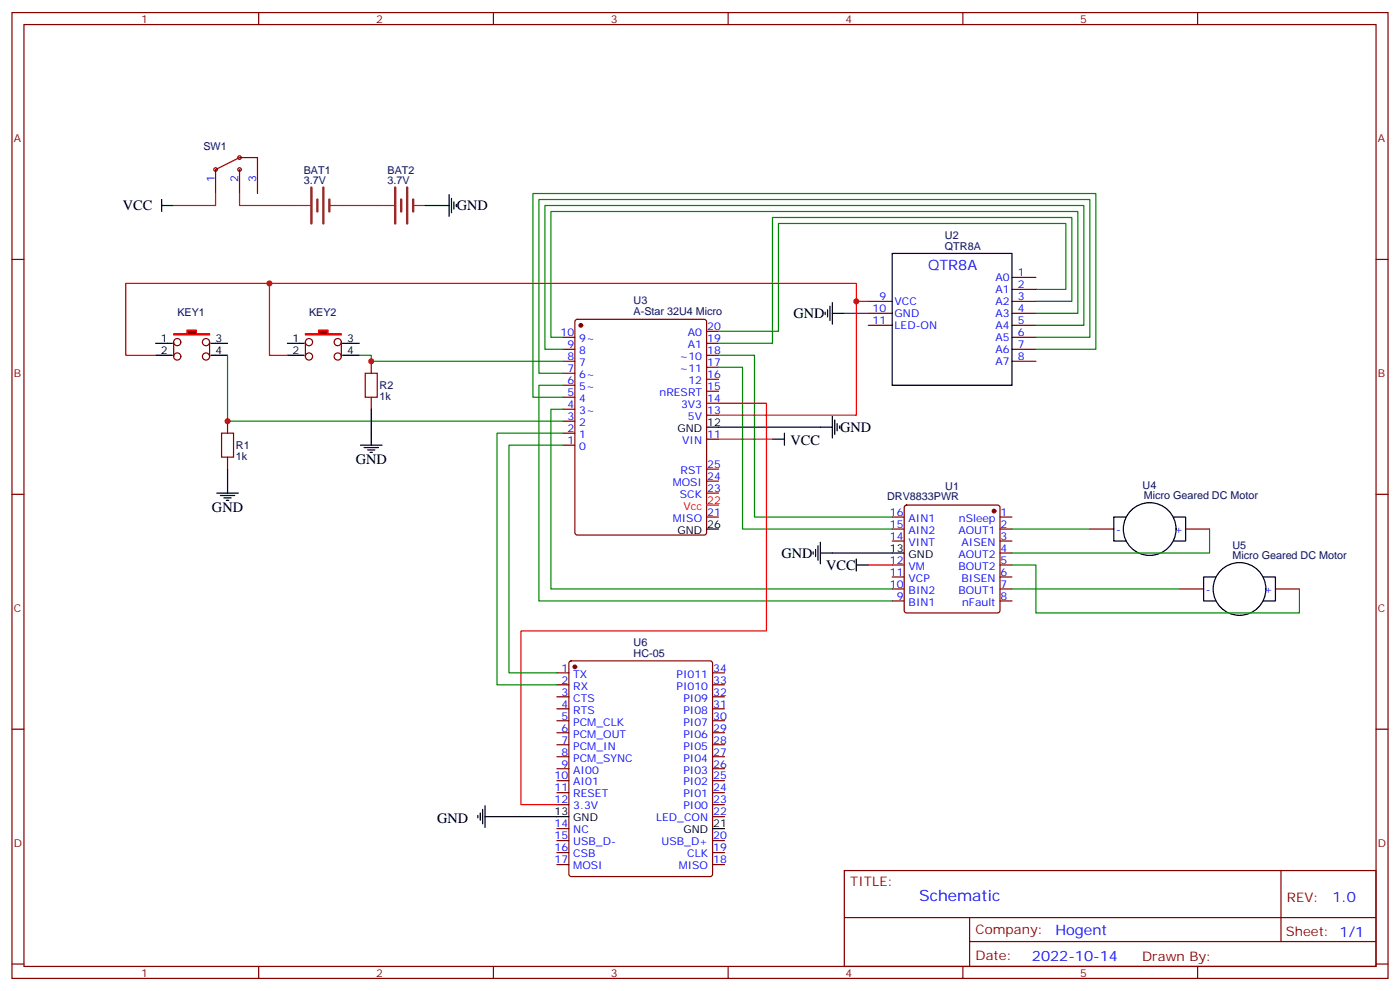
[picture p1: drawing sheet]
<svg xmlns="http://www.w3.org/2000/svg" width="412mm" height="292mm" viewBox="0 0 412 292" stroke-linecap="round" stroke-linejoin="round" font-family="sans-serif">
<g fill="none" stroke="#870000" stroke-width=".35">
<path d="M3.5 3.7h405.4v284.3h-405.4zM7.1 7.2h398.2v277.3h-398.2zM76.2 3.7v3.5M145.3 3.7v3.5M214.5 3.7v3.5M283.6 3.7v3.5M352.8 3.7v3.5M63.5 49.9v7.1M70.6 49.9v7.1M75.8 49.9v7.1M3.5 76.4h3.6M405.3 76.4h3.6"/>
<path d="M165.8 99.3h3.5M169.6 94.2l.4-.2h37.4l.7 .4v62.4l-.4 .7h-37.7l-.6-.4-.1-62.4zM208.1 97.5h3.6M255.8 88.7h7M255.8 92.3h7M255.8 95.8h7M298.1 88.7h7.1M298.1 92.3h7.1M298.1 95.8h7.1M298.1 81.7h7.1M298.1 85.2h7.1M298.1 99.3h7.1"/>
<path d="M165.8 102.8h3.5M165.8 106.4h3.5M165.8 116.9h3.5M165.8 113.4h3.5M165.8 109.9h3.5M208.1 118.7h3.6M208.1 115.2h3.6M208.1 111.7h3.6M208.1 108.1h3.6M208.1 104.6h3.6M208.1 101.1h3.6M298.1 102.8h7.1"/>
<path d="M298.1 106.4h7.1M165.8 131.1h3.5M165.8 127.5h3.5M165.8 124h3.5M165.8 120.5h3.5M208.1 129.3h3.6M208.1 122.2h3.6M208.1 138.1h3.6M3.5 145.5h3.6M208.1 152.2h3.6M208.1 145.2h3.6M208.1 141.6h3.6"/>
<path d="M262.8 152.2h3.5M262.8 155.8h3.5M262.8 159.3h3.5M266.6 148.9l.5-.2h26.8l.5 .2 .2 .5v30.3l-.3 .5-.4 .2h-26.8l-.5-.2-.3-.5v-30.3zM294.6 152.2h3.5M294.6 155.8h3.5M294.6 159.3h3.5M321 155.8h7.1M349.2 155.8h7.1M405.3 145.5h3.6M262.8 166.3h3.5M262.8 169.9h3.5"/>
<path d="M262.8 173.4h3.5M262.8 176.9h3.5M294.6 162.8h3.5M294.6 166.3h3.5M294.6 169.9h3.5M294.6 173.4h3.5M294.6 176.9h3.5M347.5 173.4h7M375.7 173.4h7.1M164 198.1h3.6M167.8 194.8l.5-.2h40.9l.6 .4 .1 62.4-.5 .6-41.1 .1-.7-.5v-62.3zM209.9 198.1h3.5"/>
<path d="M3.5 214.7h3.6M164 201.6h3.6M164 205.1h3.6M164 208.7h3.6M164 212.2h3.6M164 215.7h3.6M164 219.3h3.6M209.9 201.6h3.5M209.9 205.1h3.5M209.9 208.7h3.5M209.9 212.2h3.5M209.9 215.7h3.5"/>
<path d="M209.9 219.3h3.5M405.3 214.7h3.6M164 222.8h3.6M164 226.3h3.6M164 229.8h3.6M164 233.4h3.6M164 236.9h3.6M209.9 222.8h3.5M209.9 226.3h3.5M209.9 229.8h3.5M209.9 233.4h3.5M209.9 236.9h3.5"/>
<path d="M164 243.9h3.6M164 247.5h3.6M164 251h3.6M164 254.5h3.6M209.9 247.5h3.5M209.9 251h3.5M209.9 254.5h3.5M209.9 240.4h3.5M248.7 256.3h156.6v28.2h-156.6zM377.3 256.3v20.9M248.7 270.1h156.5M285.6 277.2h119.6"/>
<path d="M285.6 270.1v14.2M3.5 283.8h3.6M76.2 284.5v3.5M145.3 284.5v3.5M214.5 284.5v3.5M283.6 284.5v3.5M352.8 284.5v3.5M405.3 283.8h3.6"/>
</g>
<g fill="#870000" stroke="#870000" stroke-width=".35">
<circle cx="292.8" cy="150.5" r=".53"/>
<circle cx="171.1" cy="95.8" r=".53"/>
<circle cx="169.3" cy="196.3" r=".53"/>
</g>
<g fill="none" stroke="#000" stroke-width=".35">
<path d="M47.6 58.7v3.6M132.3 57.3v6.4M133 58.4v4.2M133.7 59.4v2.2M47.6 60.5h3.6M125.2 60.5h7.1M134.4 60.1v.8M262.8 74.6h35.3v38.8h-35.3zM243.1 91.9v.7M243.8 91.2v2.1M244.5 90.1v4.3M245.2 89.1v6.3"/>
<path d="M245.2 92.3h3.5M45.9 101.1h3.5M45.9 104.6h3.5M208.1 125.8h37.1M227.5 129.3h3.6M231.1 127.5v3.6M245.2 122.6v6.3M245.9 123.6v4.3M246.6 124.7v2.1M247.3 125.4v.7M208.1 155.8h3.6M241.7 159.6v6.4"/>
<path d="M331.6 152.2h-3.5v7.1h3.5M345.7 152.2h3.5v7.1h-3.5M239.5 162.5v.7M240.2 161.7v2.2M240.9 160.7v4.2M241.7 162.8h24.6M252.2 166.3h3.6M252.2 164.6v3.5M358.1 169.9h-3.6v7h3.6M372.2 169.9h3.5v7h-3.5M141.5 239.4v2.1M142.2 238.3v4.2"/>
<path d="M142.9 237.2v6.4M140.8 240.1v.7M142.9 240.4h24.7M209.9 243.9h3.5"/>
<circle cx="338.7" cy="155.8" r="7.8"/>
<circle cx="365.1" cy="173.4" r="7.8"/>
</g>
<path d="M63.5 57v3.5h-12.3M70.6 57v3.5h15.8M100.5 60.5h10.6M255.8 88.7h-3.6v33.5h-40.5M211.7 118.7h14.1v67h-72.3v51.2h10.5M211.7 129.3h15.8M208.1 148.7h3.6M255.8 166.3h7" fill="none" stroke="#f00" stroke-width=".35"/>
<g fill="none" stroke="#008700" stroke-width=".35">
<path d="M305.2 85.2h8.8v-19.4h-84.7v31.7h-17.6M305.2 88.7h10.5v-24.7h-88.2v37.1h-15.8M305.2 92.3h12.3v-30h-155.2v37h3.5M305.2 95.8h14.1v-35.3h-158.8v42.3h5.3M305.2 99.3h15.8v-40.6h-162.3v51.2h7.1M165.8 113.4h-7.1v63.5h104.1M211.7 104.6h10.5v47.6h40.6M211.7 108.1h7v47.7h44.1M305.2 102.8h17.6v-45.8h-165.8v59.9h8.8M165.8 120.5h-3.5v52.9h100.5M165.8 131.1h-15.9v67h14.1M165.8 127.5h-19.4v74.1h17.6"/>
<path d="M298.1 155.8h22.9M356.3 155.8v7h-58.2M298.1 166.3h7.1v14.1h77.6v-7M298.1 173.4h49.4"/>
</g>
<path d="M248.7 92.3h7.1" fill="none" stroke="#333" stroke-width=".35"/>
<path d="M91.7 55.2v10.6M93.5 58.7v3.6M95.2 55.2v10.6M97 58.7v3.6M116.4 55.2v10.6M118.2 58.7v3.6M119.9 55.2v10.6M121.7 58.7v3.6" fill="none" stroke="#8c2424" stroke-width=".71"/>
<path d="M86.4 60.5h5M97 60.5h3.5M111.1 60.5h5M121.7 60.5h3.5" fill="none" stroke="#8c2424" stroke-width=".35"/>
<g fill="none" stroke="#900" stroke-width=".35">
<path d="M63.5 49.9l7.1-3.5h5.2v3.5"/>
<circle cx="63.5" cy="49.9" r=".53"/>
<circle cx="70.6" cy="46.4" r=".53"/>
<circle cx="70.6" cy="49.9" r=".53"/>
</g>
<path d="M51.2 98.2h3.8v-1h2.9v1h3.8v.4h-10.5z" fill="#870000" stroke="#f00" stroke-width=".35"/>
<g fill="none" stroke="#870000" stroke-width=".35">
<path d="M51.2 100.7v4.3M61.7 100.7v4.3"/>
<circle cx="52.2" cy="105" r="1.06"/>
<circle cx="52.2" cy="100.7" r="1.06"/>
<circle cx="60.7" cy="105" r="1.06"/>
<circle cx="60.7" cy="100.7" r="1.06"/>
</g>
<path d="M49.4 101.1h1.4M49.4 104.6h1.4M62.1 101.1h4.9M62.1 104.6h4.9M84.7 101.1h3.5M84.7 104.6h3.5" fill="none" stroke="#000" stroke-width=".35"/>
<path d="M90 98.2h3.8v-1h2.9v1h3.8v.4h-10.5z" fill="#870000" stroke="#f00" stroke-width=".35"/>
<g fill="none" stroke="#870000" stroke-width=".35">
<path d="M90 100.7v4.3M100.5 100.7v4.3M109.4 106.4v3.5M109.4 116.9v3.6M67 124v3.5M67 134.6v3.5"/>
<circle cx="91" cy="105" r="1.06"/>
<circle cx="91" cy="100.7" r="1.06"/>
<circle cx="99.5" cy="100.7" r="1.06"/>
<circle cx="99.5" cy="105" r="1.06"/>
</g>
<g fill="none" stroke="#000" stroke-width=".35">
<path d="M88.2 101.1h1.4M88.2 104.6h1.4M100.9 101.1h4.9M100.9 104.6h4.9M67 138.1v7.1M106.2 131.1h6.3M107.2 131.8h4.3M108.3 132.5h2.1M109 133.2h.7M109.4 120.5v10.6M63.9 145.2h6.3M64.9 145.9h4.2"/>
<path d="M66 146.6h2.1M66.7 147.3h.7"/>
</g>
<path d="M67 104.6v19.4h98.8M105.8 104.6h3.6v1.8h56.4" fill="none" stroke="#008700" stroke-width=".35"/>
<path d="M79.4 83.4v21.2h5.3M252.2 88.7v-5.3h-215.2v21.2h8.9" fill="none" stroke="#f00" stroke-width=".35"/>
<path d="M107.6 109.9h3.5v7h-3.5zM65.3 127.5h3.5v7.1h-3.5z" fill="none" stroke="#a10000" stroke-width=".35"/>
<g fill="#c00">
<circle cx="252.2" cy="88.7" r=".88"/>
<circle cx="67" cy="124" r=".88"/>
<circle cx="109.4" cy="106.4" r=".88"/>
<circle cx="79.4" cy="83.4" r=".88"/>
</g>
<text font-size="4.6" fill="#00f" x="270.8" y="265.3">Schematic</text>
<g font-size="4.2">
<text x="36.2" y="61.9">VCC</text>
<text x="134.6" y="61.9">GND</text>
<text x="233.7" y="93.7">GND</text>
<text x="232.8" y="131.1">VCC</text>
<text x="247.5" y="127.2">GND</text>
<text x="104.8" y="136.7">GND</text>
<text x="62.4" y="150.8">GND</text>
<text x="230.2" y="164.2">GND</text>
<text x="243.4" y="167.7">VCC</text>
<text x="128.8" y="242.2">GND</text>
</g>
<g font-size="4.2" fill="#00f">
<text x="273.4" y="79.5">QTR8A</text>
<text x="392.5" y="265.6">1.0</text>
<text x="310.9" y="275.1">Hogent</text>
<text x="304" y="282.9">2022-10-14</text>
</g>
<g font-size="3.9" fill="#800">
<text x="250.5" y="260.9">TITLE:</text>
<text x="379.1" y="265.6">REV:</text>
<text x="287.4" y="275.1">Company:</text>
<text x="378.7" y="275.7">Sheet: 1/1</text>
<text x="287.4" y="282.8">Date:</text>
<text x="336.4" y="282.8">Drawn By:</text>
</g>
<g font-size="3.2" fill="#800">
<text x="41.6" y="6.7">1</text>
<text x="110.8" y="6.7">2</text>
<text x="179.9" y="6.7">3</text>
<text x="249.1" y="6.7">4</text>
<text x="318.2" y="6.7">5</text>
<text x="4.1" y="41.8">A</text>
<text x="405.9" y="41.8">A</text>
<text x="4.1" y="110.9">B</text>
<text x="405.9" y="110.9">B</text>
<text x="4.1" y="180.1">C</text>
<text x="405.9" y="180.1">C</text>
<text x="4.1" y="249.2">D</text>
<text x="405.9" y="249.2">D</text>
<text x="41.6" y="287.5">1</text>
<text x="110.8" y="287.5">2</text>
<text x="179.9" y="287.5">3</text>
<text x="249.1" y="287.5">4</text>
<text x="318.2" y="287.5">5</text>
</g>
<g font-size="3.2" fill="#000080">
<text x="59.9" y="44">SW1</text>
<text x="89.5" y="51.2">BAT1</text>
<text x="114.2" y="51.2">BAT2</text>
<text x="89.5" y="54.2">3.7V</text>
<text x="114.2" y="54.2">3.7V</text>
<text x="278.4" y="70.4">U2</text>
<text x="278.4" y="73.6">QTR8A</text>
<text x="186.6" y="89.5">U3</text>
<text x="52.2" y="93">KEY1</text>
<text x="91" y="93">KEY2</text>
<text x="186.6" y="92.6">A-Star 32U4 Micro</text>
<text x="111.8" y="117.7">1k</text>
<text x="111.8" y="114.6">R2</text>
<text x="69.5" y="135.4">1k</text>
<text x="69.5" y="132.2">R1</text>
<text x="336.6" y="143.9">U4</text>
<text x="261.3" y="147.3">DRV8833PWR</text>
<text x="278.4" y="144.2">U1</text>
<text x="336.9" y="146.9">Micro Geared DC Motor</text>
<text x="363" y="161.5">U5</text>
<text x="363" y="164.6">Micro Geared DC Motor</text>
<text x="186.6" y="190.3">U6</text>
<text x="186.6" y="193.5">HC-05</text>
</g>
<g font-size="3.2" fill="#00f">
<text x="63.1" y="53.7" transform="rotate(-90 63.1 53.7)">1</text>
<text x="70.2" y="53.7" transform="rotate(-90 70.2 53.7)">2</text>
<text x="75.5" y="53.7" transform="rotate(-90 75.5 53.7)">3</text>
<text x="293.2" y="82.7">A0</text>
<text x="299.9" y="81.3">1</text>
<text x="259" y="88.4">9</text>
<text x="263.5" y="89.8">VCC</text>
<text x="293.2" y="86.3">A1</text>
<text x="293.2" y="89.8">A2</text>
<text x="299.9" y="84.8">2</text>
<text x="299.9" y="88.4">3</text>
<text x="257" y="91.9">10</text>
<text x="257" y="95.4">11</text>
<text x="263.5" y="93.3">GND</text>
<text x="293.2" y="93.3">A3</text>
<text x="299.9" y="91.9">4</text>
<text x="299.9" y="95.4">5</text>
<text x="165.1" y="99">10</text>
<text x="170.6" y="100.7">9~</text>
<text x="202.6" y="99">A0</text>
<text x="208.3" y="100.7">19</text>
<text x="208.3" y="97.2">20</text>
<text x="263.5" y="96.8">LED-ON</text>
<text x="293.2" y="96.8">A4</text>
<text x="293.2" y="100.4">A5</text>
<text x="299.9" y="99">6</text>
<text x="167.1" y="106">8</text>
<text x="167.1" y="102.5">9</text>
<text x="170.6" y="107.8">7</text>
<text x="170.6" y="104.2">8</text>
<text x="200.2" y="106">~10</text>
<text x="202.6" y="102.5">A1</text>
<text x="208.3" y="107.8">17</text>
<text x="208.3" y="104.2">18</text>
<text x="293.2" y="103.9">A6</text>
<text x="293.2" y="107.4">A7</text>
<text x="299.9" y="102.5">7</text>
<text x="299.9" y="106">8</text>
<text x="167.1" y="113.1">6</text>
<text x="167.1" y="109.5">7</text>
<text x="170.6" y="111.3">6~</text>
<text x="200.2" y="109.5">~11</text>
<text x="202.8" y="113.1">12</text>
<text x="208.3" y="111.3">16</text>
<text x="167.1" y="116.6">5</text>
<text x="170.6" y="118.4">4</text>
<text x="170.6" y="114.8">5~</text>
<text x="194.3" y="116.6">nRESRT</text>
<text x="208.3" y="118.4">14</text>
<text x="208.3" y="114.8">15</text>
<text x="167.1" y="123.6">3</text>
<text x="167.1" y="120.1">4</text>
<text x="170.6" y="125.4">2</text>
<text x="170.6" y="121.9">3~</text>
<text x="200.6" y="120.1">3V3</text>
<text x="202.6" y="123.6">5V</text>
<text x="208.3" y="121.9">13</text>
<text x="167.1" y="130.7">1</text>
<text x="167.1" y="127.2">2</text>
<text x="170.6" y="128.9">1</text>
<text x="201" y="130.7">VIN</text>
<text x="208.3" y="128.9">11</text>
<text x="170.6" y="132.5">0</text>
<text x="208.3" y="137.8">25</text>
<text x="198.2" y="143.1">MOSI</text>
<text x="200.5" y="139.5">RST</text>
<text x="208.3" y="141.3">24</text>
<text x="200.3" y="146.6">SCK</text>
<text x="208.3" y="144.8">23</text>
<text x="198.2" y="153.6">MISO</text>
<text x="208.3" y="151.9">21</text>
<text x="262.1" y="155.4">15</text>
<text x="262.1" y="151.9">16</text>
<text x="267.7" y="153.6">AIN1</text>
<text x="282.5" y="153.6">nSleep</text>
<text x="294.7" y="151.9">1</text>
<text x="294.7" y="155.4">2</text>
<text x="262.1" y="158.9">14</text>
<text x="267.7" y="160.7">VINT</text>
<text x="267.7" y="157.2">AIN2</text>
<text x="282.3" y="157.2">AOUT1</text>
<text x="283.2" y="160.7">AISEN</text>
<text x="294.7" y="158.9">3</text>
<text x="328.8" y="156.8">-</text>
<text x="345.9" y="156.8">+</text>
<text x="262.1" y="166">12</text>
<text x="267.7" y="167.7">VM</text>
<text x="282.3" y="167.7">BOUT2</text>
<text x="282.3" y="164.2">AOUT2</text>
<text x="294.7" y="162.5">4</text>
<text x="294.7" y="166">5</text>
<text x="262.1" y="173">10</text>
<text x="262.1" y="169.5">11</text>
<text x="267.7" y="171.3">VCP</text>
<text x="283.2" y="171.3">BISEN</text>
<text x="294.7" y="169.5">6</text>
<text x="294.7" y="173">7</text>
<text x="264.2" y="176.6">9</text>
<text x="267.7" y="178.3">BIN1</text>
<text x="267.7" y="174.8">BIN2</text>
<text x="282.3" y="174.8">BOUT1</text>
<text x="283.4" y="178.3">nFault</text>
<text x="294.7" y="176.6">8</text>
<text x="355.2" y="174.4">-</text>
<text x="372.4" y="174.4">+</text>
<text x="165.4" y="197.7">1</text>
<text x="210.1" y="197.7">34</text>
<text x="165.4" y="201.3">2</text>
<text x="168.9" y="199.5">TX</text>
<text x="168.9" y="203">RX</text>
<text x="199.3" y="203">PI010</text>
<text x="199.3" y="199.5">PI011</text>
<text x="210.1" y="201.3">33</text>
<text x="165.4" y="204.8">3</text>
<text x="165.4" y="208.3">4</text>
<text x="168.9" y="206.6">CTS</text>
<text x="201.3" y="206.6">PI09</text>
<text x="210.1" y="208.3">31</text>
<text x="210.1" y="204.8">32</text>
<text x="165.4" y="211.8">5</text>
<text x="165.4" y="215.4">6</text>
<text x="168.9" y="210.1">RTS</text>
<text x="168.9" y="213.6">PCM_CLK</text>
<text x="201.3" y="213.6">PI07</text>
<text x="201.3" y="210.1">PI08</text>
<text x="210.1" y="215.4">29</text>
<text x="210.1" y="211.8">30</text>
<text x="165.4" y="218.9">7</text>
<text x="168.9" y="217.1">PCM_OUT</text>
<text x="168.9" y="220.7">PCM_IN</text>
<text x="201.3" y="220.7">PI05</text>
<text x="201.3" y="217.1">PI06</text>
<text x="210.1" y="218.9">28</text>
<text x="165.4" y="222.4">8</text>
<text x="165.4" y="226">9</text>
<text x="168.9" y="224.2">PCM_SYNC</text>
<text x="168.9" y="227.7">AI00</text>
<text x="201.3" y="227.7">PI03</text>
<text x="201.3" y="224.2">PI04</text>
<text x="210.1" y="226">26</text>
<text x="210.1" y="222.4">27</text>
<text x="163.4" y="229.5">10</text>
<text x="163.4" y="233">11</text>
<text x="168.9" y="231.2">AI01</text>
<text x="201.3" y="231.2">PI02</text>
<text x="210.1" y="233">24</text>
<text x="210.1" y="229.5">25</text>
<text x="163.4" y="236.5">12</text>
<text x="168.9" y="234.8">RESET</text>
<text x="168.9" y="238.3">3.3V</text>
<text x="201.3" y="238.3">PI00</text>
<text x="201.3" y="234.8">PI01</text>
<text x="210.1" y="236.5">23</text>
<text x="163.4" y="243.6">14</text>
<text x="168.9" y="245.4">NC</text>
<text x="193.3" y="241.8">LED_CON</text>
<text x="210.1" y="240.1">22</text>
<text x="163.4" y="247.1">15</text>
<text x="163.4" y="250.6">16</text>
<text x="168.9" y="248.9">USB_D-</text>
<text x="194.9" y="248.9">USB_D+</text>
<text x="210.1" y="250.6">19</text>
<text x="210.1" y="247.1">20</text>
<text x="163.4" y="254.2">17</text>
<text x="168.9" y="252.4">CSB</text>
<text x="168.9" y="255.9">MOSI</text>
<text x="199.9" y="255.9">MISO</text>
<text x="202.4" y="252.4">CLK</text>
<text x="210.1" y="254.2">18</text>
</g>
<g font-size="3.2">
<text x="47.4" y="100.7">1</text>
<text x="63.5" y="100.7">3</text>
<text x="86.2" y="100.7">1</text>
<text x="102.3" y="100.7">3</text>
<text x="47.4" y="104.2">2</text>
<text x="63.5" y="104.2">4</text>
<text x="86.2" y="104.2">2</text>
<text x="102.3" y="104.2">4</text>
<text x="208.3" y="125.4">12</text>
<text x="199.6" y="127.2">GND</text>
<text x="208.3" y="155.4">26</text>
<text x="199.6" y="157.2">GND</text>
<text x="262.1" y="162.5">13</text>
<text x="267.7" y="164.2">GND</text>
<text x="163.4" y="240.1">13</text>
<text x="168.9" y="241.8">GND</text>
<text x="201.3" y="245.4">GND</text>
<text x="210.1" y="243.6">21</text>
</g>
<g font-size="3.2" fill="#f00">
<text x="208.3" y="148.3">22</text>
<text x="201.4" y="150.1">Vcc</text>
</g>
</svg>
